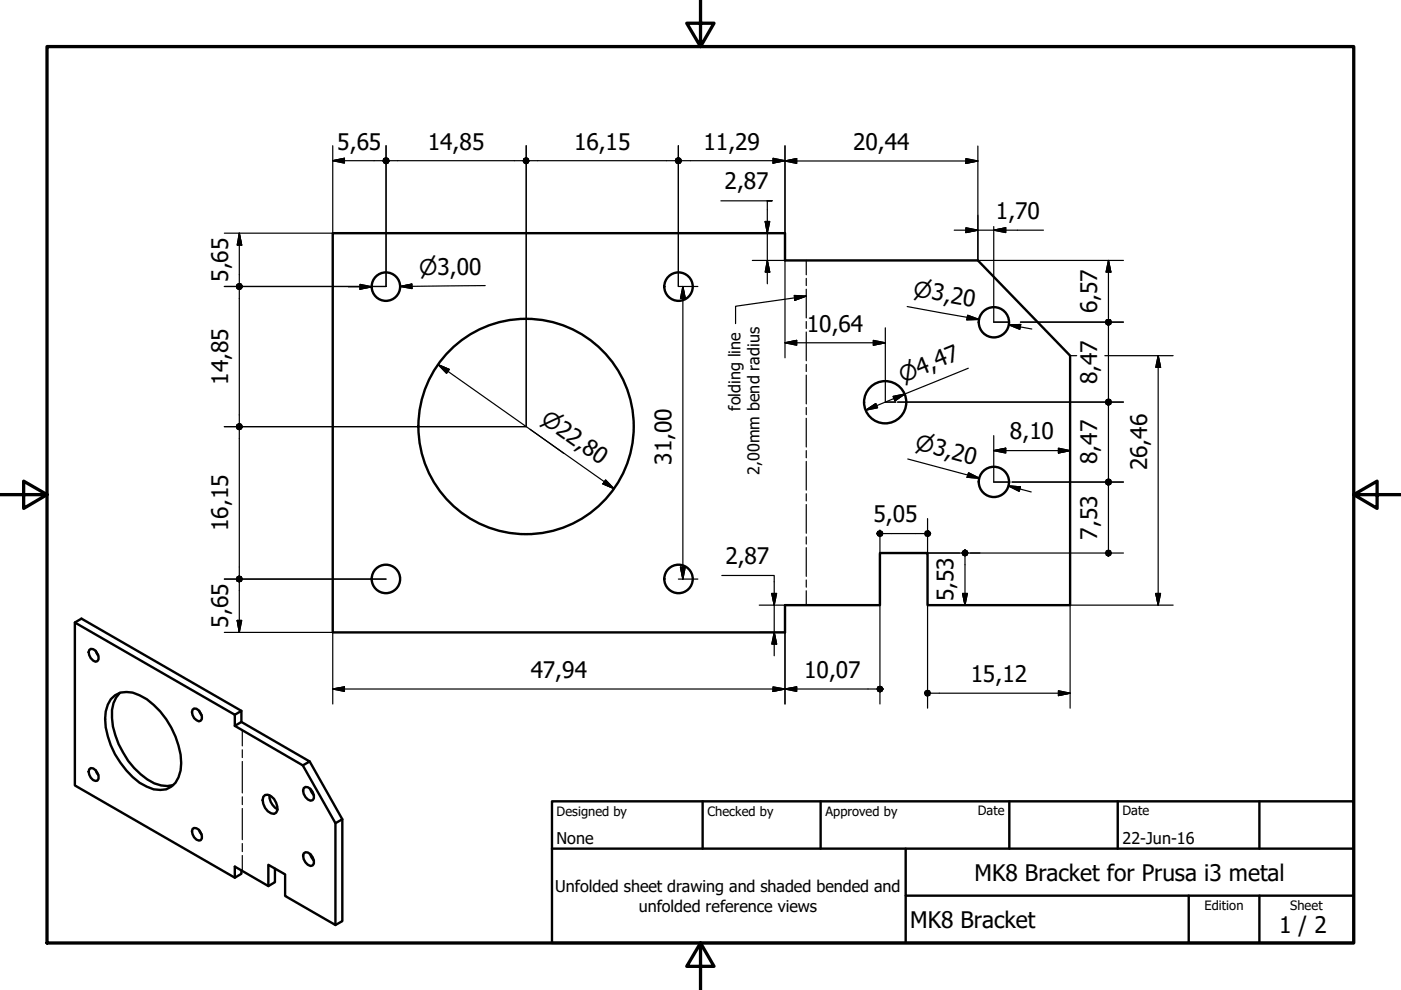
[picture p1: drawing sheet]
<svg xmlns="http://www.w3.org/2000/svg" width="297mm" height="210mm" viewBox="0 0 297 210" stroke-linecap="round" stroke-linejoin="round" font-family="sans-serif">
<!-- layer: Visible (ISO) -->
<g fill="none" stroke="#000" stroke-width=".51">
<path d="M70.5 49.4h95.9v5.8h40.9l19.6 20.2v52.9h-30.2v-11h-10.1v11h-20.2v5.8h-95.9zM15.9 132l1.4-.8 33.9 19.5M18.9 137.8l.3-.2a1.72 1.72 0 0 1 1.7 1.6v.6l-.3 .4-.3 .1a2.08 2.08 0 0 1-1.4-2.5zM20.3 138.1l.5 .8M23.5 148.2a4.3 4.3 0 0 1 4.6-1.4 15.4 15.4 0 0 1 9.1 9.4 12 12 0 0 1 .6 8.6 4.2 4.2 0 0 1-5.2 2.6 14.9 14.9 0 0 1-8.2-7.5 15.9 15.9 0 0 1-2-9.1l.5-1.4zM25.4 146.9a6.4 6.4 0 0 0-1.7 5.3 17.9 17.9 0 0 0 9 13.9l1.5 .4 1.3 .2 1.2-.2M40.8 150.5l.3-.3a1.9 1.9 0 0 1 1.7 2.2l-.3 .4-.3 .1a1.98 1.98 0 0 1-1.4-2.4zM42.2 150.7l.5 .9M49.8 151.5l1.4-.8v2.4l-1.4 .8zM49.8 151.5l-33.9-19.5v34.5l33.9 19.6M51.2 153.1l14.5 8.4-1.5 .8-14.4-8.4M18.9 163.1l.3-.3a1.92 1.92 0 0 1 1.7 2.3l-.3 .4a1.8 1.8 0 0 1-1.7-2.4z"/>
<path d="M20.3 163.4l.5 .8M40.8 175.7l.3-.2a1.79 1.79 0 0 1 1.4 2.7 1.8 1.8 0 0 1-1.7-2.5zM42.2 176.1l.5 .8M55.8 168.9l.4-.3a2.19 2.19 0 0 1 2.3 1.6l.3 .8v.8l-.3 .5-.4 .3a2.92 2.92 0 0 1-2.3-3.7zM57.1 168.6a3.2 3.2 0 0 0 1.8 3M64.2 162.3l6.9 12.2v21.6l-10.6-6.1v-4.6l-3.6-2v4.5l-7.1-4.2v2.4l1.4-.8v-.7M64.4 167.1l.4-.3a2.01 2.01 0 0 1 1.7 2.5l-.2 .3a1.6 1.6 0 0 1-1.9-1.3l-.1-.6zM65.7 161.5l6.9 12.2-1.5 .8M65.7 167.2l.8 1.4M72.6 173.7v21.6l-1.5 .8M58.3 184.2v2.8l-1.4 .9M64.4 180.9l.4-.2a2.01 2.01 0 0 1 1.7 2.4l-.2 .4a1.6 1.6 0 0 1-1.9-1.3l-.1-.7z"/>
<path d="M65.7 181.1l.8 1.3"/>
<circle cx="81.8" cy="60.8" r="3"/>
<circle cx="143.9" cy="60.8" r="3"/>
<circle cx="210.7" cy="68.3" r="3.2"/>
<circle cx="111.5" cy="90.4" r="22.8"/>
<circle cx="187.7" cy="85.3" r="4.5"/>
<circle cx="210.7" cy="102.2" r="3.2"/>
<circle cx="81.8" cy="122.7" r="3"/>
<circle cx="143.9" cy="122.7" r="3"/>
</g>
<!-- layer: Bend Centerline (ISO) -->
<g fill="none" stroke="#000" stroke-width=".25">
<path d="M170.9 55.2v3.1M170.9 59v1.6M170.9 61.3v6.1M170.9 68.2v1.4M170.9 70.4v6.1M170.9 77.3v1.5M170.9 79.5v6.1M170.9 86.4v1.5M170.9 88.7v6.1M170.9 95.5v1.6M170.9 97.8v6.1M170.9 104.7v1.5"/>
<path d="M170.9 107v6.1M170.9 113.8v1.6M170.9 116.1v6.1M170.9 123v1.5M170.9 125.3v3M51.4 154.8v3.4M51.4 159v1.6M51.4 161.5v6.6M51.4 168.9v1.7M51.4 171.4v6.6M51.4 178.9v1.7M51.4 181.4v3.3"/>
</g>
<!-- layer: Border (ISO) -->
<path d="M148.5 -.1v10l-2.9-5h5.8l-2.9 5M10 9.9h277v190h-277zM0 104.9h10l-5-2.9v5.8l5-2.9M287 104.9l5 2.9v-5.8l-5 2.9h10M148.5 199.9l2.9 5h-5.8l2.9-5v10" fill="none" stroke="#000" stroke-width=".7"/>
<!-- layer: Title (ISO) -->
<path d="M117 169.9h170v30h-170zM117 179.9h170M149 169.9v10M174 169.9v10M192 179.9v20M214 169.9v10M237 169.9v10M267 169.9v10M192 189.9h95M252 189.9v10M267 189.9v10" fill="none" stroke="#000" stroke-width=".51"/>
<!-- layer: Dimension (ISO) -->
<g fill="none" stroke="#000" stroke-width=".25">
<path d="M70.5 34.1l2.5-.5v1zM70.5 34.1h10.7M70.5 30.9v18.5h-22.9M81.9 30.9v29.8h-3.2M82.5 34.1h28.4M111.6 30.9v59.6h-64M112.1 34.1h31.1M143.8 30.9v29.8h4.2M144.5 34.1h21.9M163.9 33.6l2.5 .5-2.5 .5zM166.4 34.1l2.5-.5v1zM166.4 30.9v45"/>
<path d="M166.4 34.1h40.9M204.8 33.6l2.5 .5-2.5 .5zM207.3 31v24.2h30.9M50.7 49.4l.5 2.6h-.9zM50.7 49.4v10.7M152.8 42.6h10.9h-1v17.6M159.5 49.4h6.9M159.5 55.2h6.9M162.2 47h1l-.5 2.4zM162.7 55.2l.5 2.5h-1zM202.3 48.8h18.9M204.8 48.3l2.5 .5-2.5 .5z"/>
<path d="M210.7 48.8l2.5-.5v1zM210.7 48v20.3h3.4M235 55.2l.5 2.5h-1zM235 55.2v12.5M47.6 60.7h28.9M50.7 61.4v28.4M73.9 60.8h5M76.3 60.3l2.6 .5-2.6 .5zM84.8 60.7l2.5-.5 .1 1zM92.9 77.3l2.3 1-.5 .9zM92.9 77.3l37.3 26.3M102.9 60.6l-18.1 .1h2.5"/>
<path d="M144.8 60.7l.5 2.6h-1zM144.8 60.7v62.1M166.4 72.7l2.5-.5v1zM166.4 72.7h21.3M185.2 72.2l2.5 .5-2.5 .5zM187.7 69.5v15.8h2.2M192.3 65l15.3 2.7-2.5-.4M205.2 66.8l2.4 .9-2.6 .1zM205.3 78.1l-21.7 8.9M213.9 68.9l2.5-.1-.2 1zM213.9 68.9l4.9 .9M216.3 68.3h21.9"/>
<path d="M226.9 75.4h1.4M234.3 75.4h14.4M235 68.9v15.7M245.6 75.4l.5 2.5h-1.1zM245.6 75.4v52.9M50.7 91.1v31M112.4 91l7.1 5.1M183.6 87l2.1-1.4 .4 .9zM189.4 84l2.4-.5-2.1 1.5zM190.3 85.3h47.9M192.5 97.3l15.1 4.1-2.4-.7M210.7 95.5l2.5-.5v1z"/>
<path d="M210.7 92.4v9.8h3.4M210.7 95.5h16.2M224.4 95l2.5 .5-2.5 .5zM235 85.9v15.7M128.4 101.8l1.8 1.8-2.4-1zM186.6 112.4v4.9M187.2 113.1h8.8M196.7 110v7.3h41.5M204.6 117.9v10.4M205.4 100.2l2.2 1.2-2.6-.2zM213.8 103l2.5 .2-.2 1zM213.8 103l4.8 1.3"/>
<path d="M214.6 102.2h23.6M235 102.8v13.8M47.6 134.1h22.9v15.2M47.6 122.8h34.3M50.3 131.5h.9l-.5 2.6zM50.7 123.4v10.7M143.8 122.8h4.2M144.3 120.2h1l-.5 2.6zM153 122h11.1v17M161 134.1h5.4v15.2M161 128.3h5.4M163.6 125.8h1.1l-.6 2.5z"/>
<path d="M164.1 134.1l.6 2.5h-1.1zM186.6 128.3v21M196.7 128.3v21.8M204.1 125.8h1l-.5 2.5zM245 125.8h1.1l-.5 2.5zM248.7 128.3h-21.8v21.8M70.5 146.1l2.5-.5v1zM70.5 146.1h115.4M163.9 145.6l2.5 .5-2.5 .5zM166.4 146.1l2.5-.5v1zM197.3 147h29.6M224.4 146.5l2.5 .5-2.5 .5z"/>
</g>
<g fill="#000" stroke="#000" stroke-width=".25">
<path d="M70.5 34.1l2.5-.5zM70.5 34.1l2.5-.5v1zM81.2 34.1l.7 .6-.5-.2zM81.2 34.1l1.1 .4-.4 .2zM81.2 34.1h1.3l-.2 .4zM81.2 34.1l1.1-.5 .2 .5zM81.2 34.1l.7-.7 .4 .2zM81.4 33.6l.5-.2-.7 .7zM81.4 33.6l-.2 .5zM81.9 33.4l.4 .2 .2 .5zM81.4 33.6l.5-.2 .6 .7zM81.4 33.6l1.1 .5h-1.3z"/>
<path d="M81.2 34.1h1.3l-1.1 .4zM81.4 34.5l1.1-.4-.6 .6zM82.5 34.1l-.2 .4-.4 .2zM82.5 34.1l-.2 .4zM110.9 34.1l.7 .6-.5-.2zM110.9 34.1l1.1 .4-.4 .2zM110.9 34.1h1.2l-.1 .4zM110.9 34.1l1.1-.5 .1 .5zM110.9 34.1l.7-.7 .4 .2zM111.1 33.6l.5-.2-.7 .7zM111.1 33.6l-.2 .5zM111.6 33.4l.4 .2 .1 .5z"/>
<path d="M111.1 33.6l.5-.2 .5 .7zM111.1 33.6l1 .5h-1.2zM110.9 34.1h1.2l-1 .4zM111.1 34.5l1-.4-.5 .6zM112.1 34.1l-.1 .4-.4 .2zM112.1 34.1l-.1 .4zM143.2 34.1l.6 .6-.4-.2zM143.2 34.1l1.1 .4-.5 .2zM143.2 34.1h1.3l-.2 .4zM143.2 34.1l1.1-.5 .2 .5zM143.2 34.1l.6-.7 .5 .2zM143.4 33.6l.4-.2-.6 .7z"/>
<path d="M143.4 33.6l-.2 .5zM143.8 33.4l.5 .2 .2 .5zM143.4 33.6l.4-.2 .7 .7zM143.4 33.6l1.1 .5h-1.3zM143.2 34.1h1.3l-1.1 .4zM143.4 34.5l1.1-.4-.7 .6zM144.5 34.1l-.2 .4-.5 .2zM144.5 34.1l-.2 .4zM163.9 34.6l2.5-.5zM163.9 33.6l2.5 .5-2.5 .5zM166.4 34.1l2.5-.5zM166.4 34.1l2.5-.5v1z"/>
<path d="M204.8 34.6l2.5-.5zM204.8 33.6l2.5 .5-2.5 .5zM50.7 49.4l.5 2.6zM50.7 49.4l.5 2.6h-.9zM162.2 47l.5 2.4zM162.2 47h1l-.5 2.4zM162.7 55.2l.5 2.5zM162.7 55.2l.5 2.5h-1zM204.8 49.3l2.5-.5zM204.8 48.3l2.5 .5-2.5 .5zM210.7 48.8l2.5-.5zM210.7 48.8l2.5-.5v1z"/>
<path d="M235 55.2l.5 2.5zM235 55.2l.5 2.5h-1zM50.3 60.3l.4-.2-.5 .6zM50.7 60.1l-.4 1.1-.1-.5zM50.7 60.1v1.3l-.4-.2zM50.7 60.1l.5 1.1-.5 .2zM50.7 60.1l.7 .6-.2 .5zM50.7 60.1l.5 .2 .2 .4zM50.7 60.1l.5 .2zM51.4 60.7l-.2 .5-.5 .2zM51.2 60.3l.2 .4-.7 .7zM50.7 60.1l.5 .2-.5 1.1z"/>
<path d="M50.3 60.3l.4-.2v1.3zM50.3 60.3l.4 1.1-.5-.7zM50.2 60.7l.5 .7-.4-.2zM50.3 61.2l.4 .2zM76.3 61.3l2.6-.5zM76.3 60.3l2.6 .5-2.6 .5zM84.8 60.7l2.5-.5zM84.8 60.7l2.5-.5 .1 1zM92.9 77.3l2.3 1zM92.9 77.3l2.3 1-.5 .9zM144.8 60.7l.5 2.6zM144.8 60.7l.5 2.6h-1z"/>
<path d="M166.4 72.7l2.5-.5zM166.4 72.7l2.5-.5v1zM185.2 73.2l2.5-.5zM185.2 72.2l2.5 .5-2.5 .5zM205 67.8l2.6-.1zM205.2 66.8l2.4 .9-2.6 .1zM213.9 68.9l2.5-.1zM213.9 68.9l2.5-.1-.2 1zM234.6 67.9l.4-.2-.6 .6zM234.4 68.3l.6-.6-.4 1zM235 67.7v1.2l-.4-.2zM235 67.7l.5 1-.5 .2z"/>
<path d="M235 67.7l.6 .6-.1 .4zM235 67.7l.5 .2 .1 .4zM235 67.7l.5 .2zM235 68.9l.6-.6-.1 .4zM235.5 67.9l.1 .4-.6 .6zM235 67.7l.5 .2-.5 1zM234.6 67.9l.4-.2v1.2zM234.6 67.9l.4 1-.6-.6zM234.4 68.3l.6 .6-.4-.2zM234.6 68.7l.4 .2zM245.6 75.4l.5 2.5zM245.6 75.4l.5 2.5h-1.1z"/>
<path d="M50.3 90l.4-.2-.5 .7zM50.7 89.8l-.4 1.1-.1-.4zM50.7 89.8v1.3l-.4-.2zM50.7 89.8l.5 1.1-.5 .2zM50.7 89.8l.7 .7-.2 .4zM50.7 89.8l.5 .2 .2 .5zM50.7 89.8l.5 .2zM51.4 90.5l-.2 .4-.5 .2zM51.2 90l.2 .5-.7 .6zM50.7 89.8l.5 .2-.5 1.1zM50.3 90l.4-.2v1.3zM50.3 90l.4 1.1-.5-.6z"/>
<path d="M50.2 90.5l.5 .6-.4-.2zM50.3 90.9l.4 .2zM183.6 87l2.1-1.4zM183.6 87l2.1-1.4 .4 .9zM189.7 85l2.1-1.5zM189.4 84l2.4-.5-2.1 1.5zM210.7 95.5l2.5-.5zM210.7 95.5l2.5-.5v1zM224.4 96l2.5-.5zM224.4 95l2.5 .5-2.5 .5zM234.6 84.8l.4-.2-.6 .7zM235 84.6l-.4 1.1-.2-.4z"/>
<path d="M235 84.6v1.3l-.4-.2zM235 84.6l.5 1.1-.5 .2zM235 84.6l.6 .7-.1 .4zM235 84.6l.5 .2 .1 .5zM235 84.6l.5 .2zM235.6 85.3l-.1 .4-.5 .2zM235.5 84.8l.1 .5-.6 .6zM235 84.6l.5 .2-.5 1.1zM234.6 84.8l.4-.2v1.3zM234.6 84.8l.4 1.1-.6-.6zM234.4 85.3l.6 .6-.4-.2zM234.6 85.7l.4 .2z"/>
<path d="M127.8 102.6l2.4 1zM128.4 101.8l1.8 1.8-2.4-1zM185.9 113.1l.7 .7-.5-.2zM185.9 113.1l1.1 .5-.4 .2zM185.9 113.1h1.3l-.2 .5zM185.9 113.1l1.1-.4 .2 .4zM185.9 113.1l.7-.6 .4 .2zM186.1 112.7l.5-.2-.7 .6zM186.1 112.7l-.2 .4zM196.7 112.5l.4 .2 .2 .4zM196.2 112.7l.5-.2 .6 .6zM196.2 112.7l1.1 .4h-1.3z"/>
<path d="M196 113.1h1.3l-1.1 .5zM196.2 113.6l1.1-.5-.6 .7zM197.3 113.1l-.2 .5-.4 .2zM197.3 113.1l-.2 .5zM204.2 116.8l.4-.2-.6 .7zM204 117.3l.6-.7-.4 1.1zM204.6 116.6v1.3l-.4-.2zM204.6 116.6l.4 1.1-.4 .2zM204.6 116.6l.6 .7-.2 .4zM204.6 116.6l.4 .2 .2 .5zM204.6 116.6l.4 .2zM205 101.2l2.6 .2z"/>
<path d="M205.4 100.2l2.2 1.2-2.6-.2zM213.8 103l2.5 .2zM213.8 103l2.5 .2-.2 1zM235.6 117.3l-.1 .4-.5 .2zM235.5 116.8l.1 .5-.6 .6zM235 116.6l.5 .2-.5 1.1zM234.6 116.8l.4-.2v1.3zM234.6 116.8l.4 1.1-.6-.6zM234.4 117.3l.6 .6-.4-.2zM234.6 117.7l.4 .2zM234.6 101.8l.4-.2-.6 .6zM234.4 102.2l.6-.6-.4 1.1z"/>
<path d="M235 101.6v1.2l-.4-.1zM235 101.6l.5 1.1-.5 .1zM235 101.6l.6 .6-.1 .5zM235 101.6l.5 .2 .1 .4zM235 101.6l.5 .2zM235 102.8l.6-.6-.1 .5zM235.5 101.8l.1 .4-.6 .6zM235 101.6l.5 .2-.5 1zM234.6 101.8l.4-.2v1.2zM234.6 101.8l.4 1-.6-.6zM234.4 102.2l.6 .6-.4-.1zM234.6 102.7l.4 .1z"/>
<path d="M50.3 131.5l.4 2.6zM50.3 131.5h.9l-.5 2.6zM50.3 122.3l.4-.2-.5 .7zM50.7 122.1l-.4 1.1-.1-.4zM50.7 122.1v1.3l-.4-.2zM50.7 122.1l.5 1.1-.5 .2zM50.7 122.1l.7 .7-.2 .4zM50.7 122.1l.5 .2 .2 .5zM50.7 122.1l.5 .2zM50.7 123.4l.7-.6-.2 .4zM51.2 122.3l.2 .5-.7 .6zM50.7 122.1l.5 .2-.5 1.1z"/>
<path d="M50.3 122.3l.4-.2v1.3zM50.3 122.3l.4 1.1-.5-.6zM50.2 122.8l.5 .6-.4-.2zM50.3 123.2l.4 .2zM144.3 120.2l.5 2.6zM144.3 120.2h1l-.5 2.6zM163.6 125.8l.5 2.5zM163.6 125.8h1.1l-.6 2.5zM164.1 134.1l.6 2.5zM164.1 134.1l.6 2.5h-1.1zM204.1 125.8l.5 2.5zM204.1 125.8h1l-.5 2.5z"/>
<path d="M245 125.8l.6 2.5zM245 125.8h1.1l-.5 2.5zM70.5 146.1l2.5-.5zM70.5 146.1l2.5-.5v1zM163.9 146.6l2.5-.5zM163.9 145.6l2.5 .5-2.5 .5zM166.4 146.1l2.5-.5zM166.4 146.1l2.5-.5v1zM186.6 145.5l.4 .1 .2 .5zM186.1 145.6l.5-.1 .6 .6zM186.1 145.6l1.1 .5h-1.3zM185.9 146.1h1.3l-1.1 .4z"/>
<path d="M186.1 146.5l1.1-.4-.6 .6zM186.6 146.7l.6-.6-.2 .4zM187.2 146.1l-.2 .4zM196 147l.7 .6-.5-.2zM196 147l1.1 .4-.4 .2zM196 147h1.3l-.2 .4zM196 147l1.1-.5 .2 .5zM196 147l.7-.7 .4 .2zM196.2 146.5l.5-.2-.7 .7zM196.2 146.5l-.2 .5zM224.4 147.5l2.5-.5zM224.4 146.5l2.5 .5-2.5 .5z"/>
</g>
<!-- layer: Symbol (ISO) -->
<path d="M168.4 62.6l2.5 .2-2.4 .9zM170.9 62.8l-14.9 2.1v3.7" fill="none" stroke="#000" stroke-width=".25"/>
<path d="M168.5 63.7l2.4-.9zM168.4 62.6l2.5 .2-2.4 .9z" fill="#000" stroke="#000" stroke-width=".25"/>
<g font-size="4.8">
<text x="71.5" y="31.7">5,65</text>
<text x="90.7" y="31.7">14,85</text>
<text x="121.7" y="31.7">16,15</text>
<text x="149.2" y="31.7">11,29</text>
<text x="180.9" y="31.7">20,44</text>
<text x="153.6" y="40.2">2,87</text>
<text x="211.1" y="46.4">1,70</text>
<text x="48.4" y="59.8" transform="rotate(-90 48.4 59.8)">5,65</text>
<text x="171.1" y="70.3">10,64</text>
<text x="232.6" y="66.4" transform="rotate(-90 232.6 66.4)">6,57</text>
<text x="48.4" y="81.6" transform="rotate(-90 48.4 81.6)">14,85</text>
<text x="232.6" y="81.4" transform="rotate(-90 232.6 81.4)">8,47</text>
<text x="214.1" y="93.1">8,10</text>
<text x="142.4" y="98.5" transform="rotate(-90 142.4 98.5)">31,00</text>
<text x="232.6" y="98.4" transform="rotate(-90 232.6 98.4)">8,47</text>
<text x="243.2" y="99.7" transform="rotate(-90 243.2 99.7)">26,46</text>
<text x="48.4" y="112.6" transform="rotate(-90 48.4 112.6)">16,15</text>
<text x="185.2" y="110.8">5,05</text>
<text x="153.8" y="119.6">2,87</text>
<text x="232.6" y="114.4" transform="rotate(-90 232.6 114.4)">7,53</text>
<text x="202.2" y="127.5" transform="rotate(-90 202.2 127.5)">5,53</text>
<text x="48.4" y="133.1" transform="rotate(-90 48.4 133.1)">5,65</text>
<text x="112.5" y="143.7">47,94</text>
<text x="170.5" y="143.7">10,07</text>
<text x="205.8" y="144.6">15,12</text>
<text x="206.6" y="186.7">MK8 Bracket for Prusa i3 metal</text>
<text x="193" y="196.7">MK8 Bracket</text>
<text x="271.2" y="197.8">1 / 2</text>
</g>
<g font-size="4.6">
<text x="88.8" y="58.3">⌀3,00</text>
<text x="193.5" y="62.8" transform="rotate(10 193.5 62.8)">⌀3,20</text>
<text x="191.4" y="81.1" transform="rotate(-22 191.4 81.1)">⌀4,47</text>
<text x="114.4" y="89.5" transform="rotate(35 114.4 89.5)">⌀22,80</text>
<text x="193.8" y="95.2" transform="rotate(15 193.8 95.2)">⌀3,20</text>
</g>
<g font-size="3.4">
<text x="157" y="87.1" transform="rotate(-90 157 87.1)">folding line</text>
<text x="161" y="100.7" transform="rotate(-90 161 100.7)">2,00mm bend radius</text>
<text x="118" y="178.9">None</text>
<text x="238" y="178.9">22-Jun-16</text>
<text x="117.7" y="189.2">Unfolded sheet drawing and shaded bended and</text>
<text x="135.4" y="193.3">unfolded reference views</text>
</g>
<g font-size="2.7">
<text x="118" y="173">Designed by</text>
<text x="150" y="173">Checked by</text>
<text x="175" y="173">Approved by</text>
<text x="207.3" y="172.9">Date</text>
<text x="238" y="172.9">Date</text>
<text x="255.4" y="193">Edition</text>
<text x="273.6" y="193">Sheet</text>
</g>
</svg>
